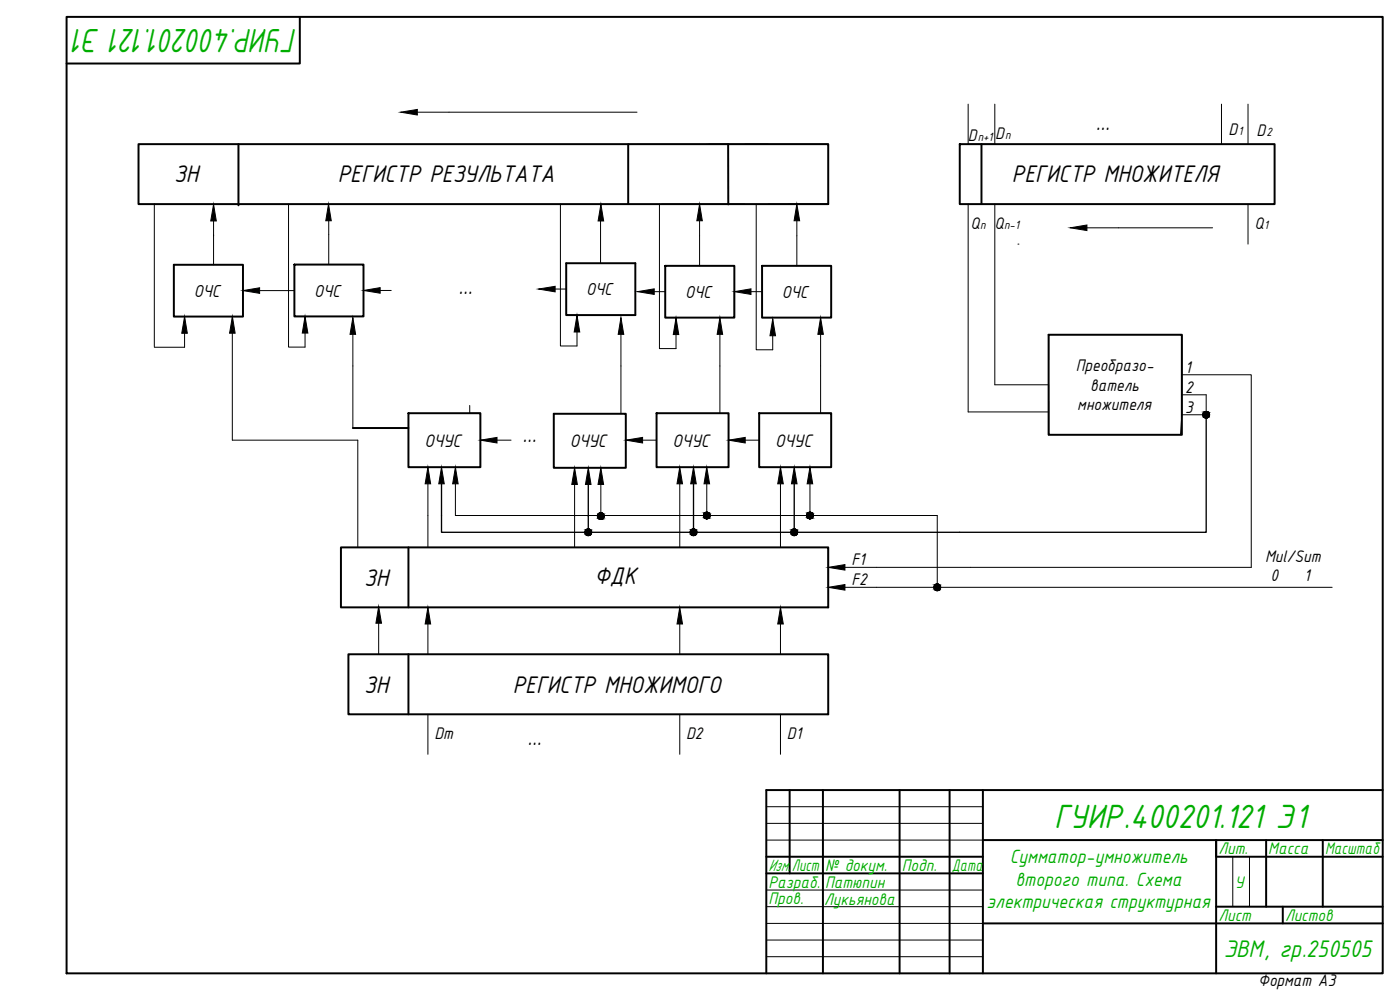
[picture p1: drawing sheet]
<svg xmlns="http://www.w3.org/2000/svg" width="420mm" height="297mm" viewBox="0 0 420 297" stroke-linecap="round" stroke-linejoin="round" font-family="sans-serif">
<!-- layer: 0 -->
<g fill="none" stroke="#000" stroke-width=".59">
<path d="M20 5.1h395v286.9h-395zM90 5.1v14h-70M41.6 43.3h207v17.9h-207zM71.6 43.3v18.3M188.5 43.3v17.9M218.5 43.3l.1 18M288 43.3h94.5v17.9h-94.5zM294.6 43.3v17.9M52.2 79.4h20.7v15.6h-20.7zM88.3 79.4h20.8v15.5h-20.8zM169.9 79h20.8v15.5h-20.8zM199.6 79.8h20.8v15.5h-20.8z"/>
<path d="M228.7 79.8h20.7v15.5h-20.7zM314.7 100.4h40v30.1h-40zM105.9 128.4h16.7M122.6 124h21.6v16.2h-21.6zM166.2 124.1h21.6v16.3h-21.6zM197 124h21.7v16.2h-21.7zM227.8 124h21.6v16.2h-21.6zM102.3 164.2h146.3v18h-146.3zM122.6 164.2v18M104.6 196.3h144v18h-144zM122.6 196.3v18M237 237.1v25"/>
<path d="M247 237.1v54.9M270 237.1v54.9M285 237.1v54.9M295 237.1v54.9M415 237.1h-185v54.9M230 257.1h65M295 252.1h120M380 252.1v19.9M397 252.1v19.9M415 257.1h-50v-5v39.9M230 262.1h65M295 277.1h120"/>
<path d="M365 272h50M385 272v5.1"/>
</g>
<g fill="none" stroke="#000" stroke-width=".3">
<path d="M125.2 33.7h66M290.6 31.2v12.1h8v-12.1M366.6 31.2v12.1M374.5 31.2v12.1M212.6 43.3h36M218.5 43.3h-30M46.3 61.1v42.9M64.1 66.3v13.1M86.6 61.2v42.9h4.9v-9.2h-3.2M98.7 65.9v13.5M168.2 61.2v42.6h5v-9.2M180.2 65.5v13.5"/>
<path d="M197.9 61.2v43.4h5v-9.2M198.6 61.2h25M210 66.2v13.6M226.9 61.2v43.8h5v-9.3M230.6 61.2h18l-30 .1M239.1 66.2v13.6M290.6 61.2v62.4h24.1M298.6 61.2v54.3h16.1v15v-10.1M305.5 73.2h.1M326.2 68.4h37.7M374.5 61.2v12M52.2 95h3.2v9.2h-9.1"/>
<path d="M69.7 95.1v37h37.7v31.9M69.7 95h3.2M77.9 87.2h10.4M114.1 87.2h3.3M166.6 86.7h3.3M169.9 94.5h3.2v2.4M196.3 87.5h3.3M199.6 95.3h3.3v2.4M220.4 87.5v7.8M225.4 87.5h3.3M228.7 95.3h3.2M105.9 100.3v28.1"/>
<path d="M186.4 100.3v23.7M216 100.3v23.7M246.3 100.3v23.7h3.1M314.7 100.4v7.6M354.7 100.4v24l-.4 6M354.7 112.4h20.8v57.8h-121.9M354.7 118.5h7.3v5.9h-7.3M141 121.7v2.3h3.2M144.2 132.1h9.2M187.9 132.1h9.1M218.7 132.1h9.1M128.4 145.2v19"/>
<path d="M136.7 145.2v9.5h144.6v21.5M172.4 145.4v18.8M180.3 145.4v9.5M204 145.2v19M212.1 145.2v9.5M234.2 145.2v19M243.1 145.2v9.5M248.6 164.2v12M253.6 176.2h146.2M113.6 187v9.3M128.4 187.2v9.1M204 187.2v9.1"/>
<path d="M234.2 187.2v9.1M128.4 214.3v12M204 214.3v12M234.2 214.3v12M230 242h65M230 247h65M230 252.1h65M370 257.1v14.9M375 257.1v14.9M230 267h65M230 272h65M230 277.1h65"/>
<path d="M230 282.1h65M230 287h65"/>
<circle cx="362" cy="124.4" r="1.01"/>
<circle cx="176.6" cy="159.7" r="1.01"/>
<circle cx="180.3" cy="154.9" r="1.01"/>
<circle cx="208.1" cy="159.7" r="1.01"/>
<circle cx="212.1" cy="154.7" r="1.01"/>
<circle cx="238.4" cy="159.7" r="1.01"/>
<circle cx="243.1" cy="154.7" r="1.01"/>
<circle cx="281.3" cy="176.2" r="1.01"/>
</g>
<g fill="#000" stroke="#000" stroke-width=".3">
<path d="M120.2 33.7l5-.9v1.7zM64.1 61.3l.8 5h-1.7zM98.6 61.2l.8 5h-1.6zM180.3 61.3l.9 5h-1.7zM210 61.2l.8 5h-1.7zM239.1 61.2l.9 5h-1.7zM321.2 68.4l5-.9v1.7zM55.4 95l.8 5h-1.7zM69.7 95l.9 5h-1.7zM72.9 87.2l5-.9v1.7zM91.5 94.9l.9 5h-1.7zM109.1 87.2l5-.9v1.7z"/>
<path d="M161.6 86.7l5-.8v1.7zM173.2 94.6l.8 5h-1.7zM191.3 87.5l5-.8v1.6zM220.4 87.5l5-.8v1.6zM105.9 95.3l.8 5h-1.6zM186.4 95.3l.8 5h-1.7zM202.9 95.4l.8 5h-1.6zM216 95.3l.9 5h-1.7zM231.9 95.7l.8 5h-1.6zM246.3 95.3l.8 5h-1.7zM144.2 132.1l5-.9v1.7zM187.9 132.1l4.9-.9v1.7z"/>
<path d="M218.7 132.1l4.9-.9v1.7zM128.4 140.2l.8 5h-1.6zM132.5 140.2l.8 5h-1.6zM136.7 140.2l.8 5h-1.7zM172.4 140.4l.9 5h-1.7zM176.6 140.4l.8 5h-1.7zM180.3 140.4l.8 5h-1.6zM204 140.2l.8 5h-1.6zM208.1 140.2l.9 5h-1.7zM212.1 140.2l.9 5h-1.7zM234.2 140.2l.9 5h-1.7zM238.4 140.2l.8 5h-1.7z"/>
<path d="M243.1 140.2l.8 5h-1.7zM248.6 170.2l5-.8v1.7zM248.6 176.2l5-.8v1.7zM113.6 182l.9 5h-1.7zM128.4 182.2l.8 5h-1.6zM204 182.2l.8 5h-1.6zM234.2 182.2l.9 5h-1.7z"/>
<path d="M361.9 123.5h.4zM361.7 123.5h.6z"/>
<path d="M361.7 123.5l.7 .1zM361.5 123.6h.9z"/>
<path d="M361.7 125.4h.6zM361.7 125.4h.4z"/>
<path d="M361.5 123.6h1.1zM361.4 123.6h1.2z"/>
<path d="M361.5 125.3h.9zM361.5 125.3l.8 .1z"/>
<path d="M361.4 123.6l1.3 .2zM361.3 123.8h1.4z"/>
<path d="M361.4 125.3h1.2zM361.4 125.3h1z"/>
<path d="M361.3 123.8l1.5 .1zM361.3 123.8l1.5 .1h-1.7z"/>
<path d="M361.3 125.1h1.4zM361.3 125.1l1.3 .2z"/>
<path d="M361.1 123.9l1.8 .2-.1-.2zM361.1 123.9l1.8 .2h-1.8z"/>
<path d="M361.1 125h1.7zM361.1 125l1.6 .1z"/>
<path d="M361.1 124.1l1.9 .2-.1-.2zM361.1 124.1l1.9 .2h-2z"/>
<path d="M361.1 124.8l1.7 .2 .1-.2zM361.1 124.8l1.7 .2h-1.7z"/>
<path d="M361 124.3l2 .1v-.1zM361 124.3l2 .1h-2z"/>
<path d="M361 124.4l2 .2v-.2zM361 124.4l2 .2h-2z"/>
<path d="M361 124.6l1.9 .2 .1-.2zM361 124.6l1.9 .2h-1.8z"/>
<path d="M176.4 158.7l.4 .1zM176.3 158.8h.5z"/>
<path d="M176.3 158.8h.7zM176.1 158.8h.9z"/>
<path d="M176.1 158.8l1 .1zM175.9 158.9h1.2z"/>
<path d="M175.9 158.9l1.4 .1zM175.9 158.9l1.4 .1h-1.5z"/>
<path d="M175.8 159l1.6 .2zM175.8 159l1.6 .2h-1.7z"/>
<path d="M175.7 159.2l1.8 .1-.1-.1zM175.7 159.2l1.8 .1h-1.9z"/>
<path d="M175.6 159.3l1.9 .2v-.2zM175.6 159.3l1.9 .2h-1.9z"/>
<path d="M175.6 159.5l1.9 .2v-.2zM175.6 159.5l1.9 .2h-1.9z"/>
<path d="M175.6 159.9l1.9 .2v-.2zM175.6 159.9l1.9 .2h-1.9z"/>
<path d="M175.6 159.7l1.9 .2v-.2zM175.6 159.7l1.9 .2h-1.9z"/>
<path d="M180.2 153.9h.4zM180 153.9h.6z"/>
<path d="M180 153.9l.8 .1zM179.9 154h.9z"/>
<path d="M180 155.8h.6zM180 155.8l.4 .1z"/>
<path d="M179.9 154l1 .1zM179.7 154.1h1.2z"/>
<path d="M179.9 155.8h.9zM179.9 155.8h.7z"/>
<path d="M179.7 154.1l1.4 .1zM179.7 154.1l1.4 .1h-1.5z"/>
<path d="M179.7 155.6h1.2zM179.7 155.6l1.1 .2z"/>
<path d="M179.6 154.2l1.6 .1zM179.6 154.2l1.6 .1h-1.7z"/>
<path d="M179.6 155.5h1.5zM179.6 155.5l1.3 .1z"/>
<path d="M179.5 154.3l1.8 .2-.1-.2zM179.5 154.3l1.8 .2h-1.9z"/>
<path d="M179.5 155.4h1.7zM179.5 155.4l1.6 .1z"/>
<path d="M179.4 154.5l1.9 .2v-.2zM179.4 154.5l1.9 .2h-2z"/>
<path d="M179.4 155.2l1.8 .2 .1-.2zM179.4 155.2l1.8 .2h-1.7z"/>
<path d="M179.3 154.7l2 .2v-.2zM179.3 154.7l2 .2h-2z"/>
<path d="M179.3 155l2 .2v-.2zM179.3 155l2 .2h-1.9z"/>
<path d="M179.3 154.9l2 .1v-.1zM179.3 154.9l2 .1h-2z"/>
<path d="M208 158.7l.4 .1zM207.9 158.8h.5z"/>
<path d="M207.9 158.8h.7zM207.7 158.8h.9z"/>
<path d="M207.7 158.8l1 .1zM207.5 158.9h1.2z"/>
<path d="M207.5 158.9l1.4 .1zM207.5 158.9l1.4 .1h-1.5z"/>
<path d="M207.4 159l1.6 .2zM207.4 159l1.6 .2h-1.7z"/>
<path d="M207.3 159.2l1.8 .1-.1-.1zM207.3 159.2l1.8 .1h-1.9z"/>
<path d="M207.2 159.3l1.9 .2v-.2zM207.2 159.3l1.9 .2h-2z"/>
<path d="M207.1 159.5l2 .2v-.2zM207.1 159.5l2 .2h-2z"/>
<path d="M207.1 159.9l2 .2v-.2zM207.1 159.9l2 .2h-1.9z"/>
<path d="M207.1 159.7l2 .2v-.2zM207.1 159.7l2 .2h-2z"/>
<path d="M212 153.7h.4zM211.8 153.7h.6z"/>
<path d="M211.8 153.7l.8 .1zM211.7 153.8h.9z"/>
<path d="M211.8 155.6h.6zM211.8 155.6l.4 .1z"/>
<path d="M211.7 153.8l1 .1zM211.5 153.9h1.2z"/>
<path d="M211.7 155.6h.9zM211.7 155.6h.7z"/>
<path d="M211.5 153.9l1.4 .1zM211.4 154h1.5z"/>
<path d="M211.5 155.5h1.2zM211.5 155.5l1.1 .1z"/>
<path d="M211.4 154l1.6 .1zM211.4 154l1.6 .1h-1.7z"/>
<path d="M211.4 155.3h1.5zM211.4 155.3l1.3 .2z"/>
<path d="M211.3 154.1l1.7 .2v-.2zM211.3 154.1l1.7 .2h-1.8z"/>
<path d="M211.3 155.2h1.7zM211.3 155.2l1.6 .1z"/>
<path d="M211.2 154.3l1.9 .2-.1-.2zM211.2 154.3l1.9 .2h-2z"/>
<path d="M211.2 155l1.8 .2v-.2zM211.2 155l1.8 .2h-1.7z"/>
<path d="M211.1 154.5l2 .2v-.2zM211.1 154.5l2 .2h-2z"/>
<path d="M211.1 154.7l2 .2v-.2zM211.1 154.7l2 .2h-2z"/>
<path d="M211.1 154.9l1.9 .1 .1-.1zM211.1 154.9l1.9 .1h-1.8z"/>
<path d="M238.3 158.7l.3 .1zM238.1 158.8h.5z"/>
<path d="M238.1 158.8h.7zM237.9 158.8h.9z"/>
<path d="M237.9 158.8l1.1 .1zM237.8 158.9h1.2z"/>
<path d="M237.8 158.9l1.3 .1zM237.6 159h1.5z"/>
<path d="M237.6 159l1.6 .2zM237.6 159l1.6 .2h-1.7z"/>
<path d="M237.5 159.2l1.8 .1-.1-.1zM237.5 159.2l1.8 .1h-1.9z"/>
<path d="M237.4 159.3l2 .2-.1-.2zM237.4 159.3l2 .2h-2z"/>
<path d="M237.4 159.5l2 .2v-.2zM237.4 159.5l2 .2h-2z"/>
<path d="M237.4 159.9l1.9 .2 .1-.2zM237.4 159.9l1.9 .2h-1.9z"/>
<path d="M237.4 159.7l2 .2v-.2zM237.4 159.7l2 .2h-2z"/>
<path d="M243 153.7h.4zM242.8 153.7h.6z"/>
<path d="M242.8 153.7l.7 .1zM242.6 153.8h.9z"/>
<path d="M242.8 155.6h.6zM242.8 155.6l.4 .1z"/>
<path d="M242.6 153.8l1.1 .1zM242.5 153.9h1.2z"/>
<path d="M242.6 155.6h.9zM242.6 155.6h.8z"/>
<path d="M242.5 153.9l1.3 .1zM242.5 153.9l1.3 .1h-1.5z"/>
<path d="M242.5 155.5h1.2zM242.5 155.5l1 .1z"/>
<path d="M242.3 154l1.6 .1zM242.3 154l1.6 .1h-1.7z"/>
<path d="M242.3 155.3h1.5zM242.3 155.3l1.4 .2z"/>
<path d="M242.2 154.1l1.8 .2-.1-.2zM242.2 154.1l1.8 .2h-1.9z"/>
<path d="M242.2 155.2h1.7zM242.2 155.2l1.6 .1z"/>
<path d="M242.1 154.3l2 .2-.1-.2zM242.1 154.3l2 .2h-2z"/>
<path d="M242.1 155l1.8 .2 .1-.2zM242.1 155l1.8 .2h-1.7z"/>
<path d="M242.1 154.5l2 .2v-.2zM242.1 154.5l2 .2h-2z"/>
<path d="M242.1 154.9l1.9 .1 .1-.1zM242.1 154.9l1.9 .1h-1.9z"/>
<path d="M242.1 154.7l2 .2v-.2zM242.1 154.7l2 .2h-2z"/>
<path d="M176.3 160.7h.5zM176.3 160.7h.3z"/>
<path d="M176.1 160.6h.9zM176.1 160.6l.7 .1z"/>
<path d="M175.9 160.5h1.2zM175.9 160.5l1.1 .1z"/>
<path d="M175.8 160.4h1.5zM175.8 160.4l1.3 .1z"/>
<path d="M175.7 160.2h1.7zM175.7 160.2l1.6 .2z"/>
<path d="M175.6 160.1l1.8 .1 .1-.1zM175.6 160.1l1.8 .1h-1.7z"/>
<path d="M207.9 160.7h.5zM207.9 160.7h.3z"/>
<path d="M207.7 160.6h.9zM207.7 160.6l.7 .1z"/>
<path d="M207.5 160.5h1.2zM207.5 160.5l1.1 .1z"/>
<path d="M207.4 160.4h1.5zM207.4 160.4l1.3 .1z"/>
<path d="M207.3 160.2h1.7zM207.3 160.2l1.6 .2z"/>
<path d="M207.2 160.1l1.8 .1 .1-.1zM207.2 160.1l1.8 .1h-1.7z"/>
<path d="M238.1 160.7h.5zM238.1 160.7h.4z"/>
<path d="M237.9 160.6h.9zM237.9 160.6l.7 .1z"/>
<path d="M237.8 160.5h1.2zM237.8 160.5l1 .1z"/>
<path d="M237.6 160.4h1.5zM237.6 160.4l1.4 .1z"/>
<path d="M237.5 160.2h1.7zM237.5 160.2l1.6 .2z"/>
<path d="M237.4 160.1l1.8 .1 .1-.1zM237.4 160.1l1.8 .1h-1.7z"/>
<path d="M281.2 175.2l.4 .1zM281 175.3h.6z"/>
<path d="M281 175.3h.7zM280.8 175.3h.9z"/>
<path d="M281 177.2h.6zM281 177.2h.4z"/>
<path d="M280.8 175.3l1.1 .1zM280.7 175.4h1.2z"/>
<path d="M280.8 177.1h.9zM280.8 177.1l.8 .1z"/>
<path d="M280.7 175.4l1.3 .2zM280.5 175.6h1.5z"/>
<path d="M280.7 177h1.2zM280.7 177l1 .1z"/>
<path d="M280.5 175.6l1.6 .1zM280.5 175.6l1.6 .1h-1.7z"/>
<path d="M280.5 176.9h1.5zM280.5 176.9l1.4 .1z"/>
<path d="M280.4 175.7l1.8 .2zM280.4 175.7l1.8 .2h-1.8z"/>
<path d="M280.4 176.7h1.7zM280.4 176.7l1.6 .2z"/>
<path d="M280.4 175.9l1.9 .2-.1-.2zM280.4 175.9l1.9 .2h-2z"/>
<path d="M280.4 176.6h1.8zM280.4 176.6l1.7 .1z"/>
<path d="M280.3 176.1l2 .1v-.1zM280.3 176.1l2 .1h-2z"/>
<path d="M280.3 176.4l1.9 .2 .1-.2zM280.3 176.4l1.9 .2h-1.8z"/>
<path d="M280.3 176.2l2 .2v-.2zM280.3 176.2l2 .2h-2z"/>
</g>
<path d="M362 124.4v35.3h-229.5v-14.5M176.6 145.4v14.3M208.1 145.2v14.5M238.4 145.2v14.5" fill="none" stroke="#000" stroke-width=".4"/>
<g font-size="10.9" fill="#00ad00">
<text x="89.2" y="8.6" transform="rotate(-180 89.2 8.6)">ГУИР.400201.121 Э1</text>
<text x="316.4" y="248.3">ГУИР.400201.121 Э1</text>
</g>
<g font-size="7.8">
<text x="52.3" y="54.5">ЗН</text>
<text x="101.4" y="54.7">РЕГИСТР РЕЗУЛЬТАТА</text>
<text x="303.7" y="54.7">РЕГИСТР МНОЖИТЕЛЯ</text>
<text x="109.3" y="175.7">ЗН</text>
<text x="178.4" y="175.4">ФДК</text>
<text x="109.3" y="207.8">ЗН</text>
<text x="153.9" y="207.8">РЕГИСТР МНОЖИМОГО</text>
</g>
<text font-size="7.8" fill="#00ad00" x="367.2" y="287.1">ЭВМ, гр.250505</text>
<g font-size="7.7">
<text x="328.9" y="39.1">...</text>
<text x="137.6" y="88.3">...</text>
<text x="156.8" y="132.6">...</text>
<text x="158.3" y="223.6">...</text>
</g>
<g font-size="6.2" fill="#00ad00">
<text x="303" y="259">Сумматор-умножитель</text>
<text x="304.8" y="265.7">второго типа. Схема</text>
<text x="296.1" y="272.4">электрическая структурная</text>
</g>
<g font-size="5.9">
<text x="127.4" y="134">ОЧУС</text>
<text x="171" y="134.1">ОЧУС</text>
<text x="201.8" y="134">ОЧУС</text>
<text x="232.6" y="134">ОЧУС</text>
</g>
<g font-size="5.6">
<text x="58.1" y="89">ОЧС</text>
<text x="94.3" y="89">ОЧС</text>
<text x="175.9" y="88.6">ОЧС</text>
<text x="205.6" y="89.4">ОЧС</text>
<text x="234.7" y="89.4">ОЧС</text>
</g>
<g font-size="5.4">
<text x="298.7" y="41.8">D</text>
<text x="368.7" y="40.6">D</text>
<text x="377.1" y="40.8">D</text>
<text x="290.5" y="42.4">D</text>
<text x="291.3" y="68.7">Q</text>
<text x="298.5" y="68.8">Q</text>
<text x="376.5" y="68.7">Q</text>
<text x="322.9" y="111.4">Преобразо-</text>
<text x="355.7" y="112">1</text>
<text x="327.2" y="117.2">ватель</text>
<text x="355.7" y="117.9">2</text>
<text x="323.3" y="123">множителя</text>
<text x="355.7" y="124">3</text>
<text x="255.5" y="169.4">F1</text>
<text x="379.7" y="168.6">Mul/Sum</text>
<text x="255.5" y="175.4">F2</text>
<text x="381.3" y="174.4">0</text>
<text x="391.4" y="174.4">1</text>
<text x="130.4" y="221.8">Dm</text>
<text x="206" y="221.8">D2</text>
<text x="236.2" y="221.8">D1</text>
<text x="377.6" y="295.8">Формат А3</text>
</g>
<g font-size="5.4" fill="#00ad00">
<text x="365.7" y="256.4">Лит.</text>
<text x="380.6" y="256.4">Масса</text>
<text x="397.7" y="256.4">Масштаб</text>
<text x="230.7" y="261.4">Изм.</text>
<text x="237.7" y="261.4">Лист</text>
<text x="247.6" y="261.4">№ докум.</text>
<text x="270.7" y="261.4">Подп.</text>
<text x="285.6" y="261.4">Дата</text>
<text x="230.7" y="266.3">Разраб.</text>
<text x="247.6" y="266.5">Патюпин</text>
<text x="370.6" y="266.3">У</text>
<text x="230.7" y="271.3">Пров.</text>
<text x="247.4" y="271.5">Лукьянова</text>
<text x="365.7" y="276.3">Лист</text>
<text x="385.7" y="276.3">Листов</text>
</g>
<g font-size="3.9">
<text x="301.6" y="41.8">n</text>
<text x="371.7" y="40.6">1</text>
<text x="380.1" y="40.8">2</text>
<text x="293.4" y="42.4">n+1</text>
<text x="294.2" y="68.7">n</text>
<text x="301.4" y="68.8">n-1</text>
<text x="379.4" y="68.8">1</text>
</g>
</svg>
